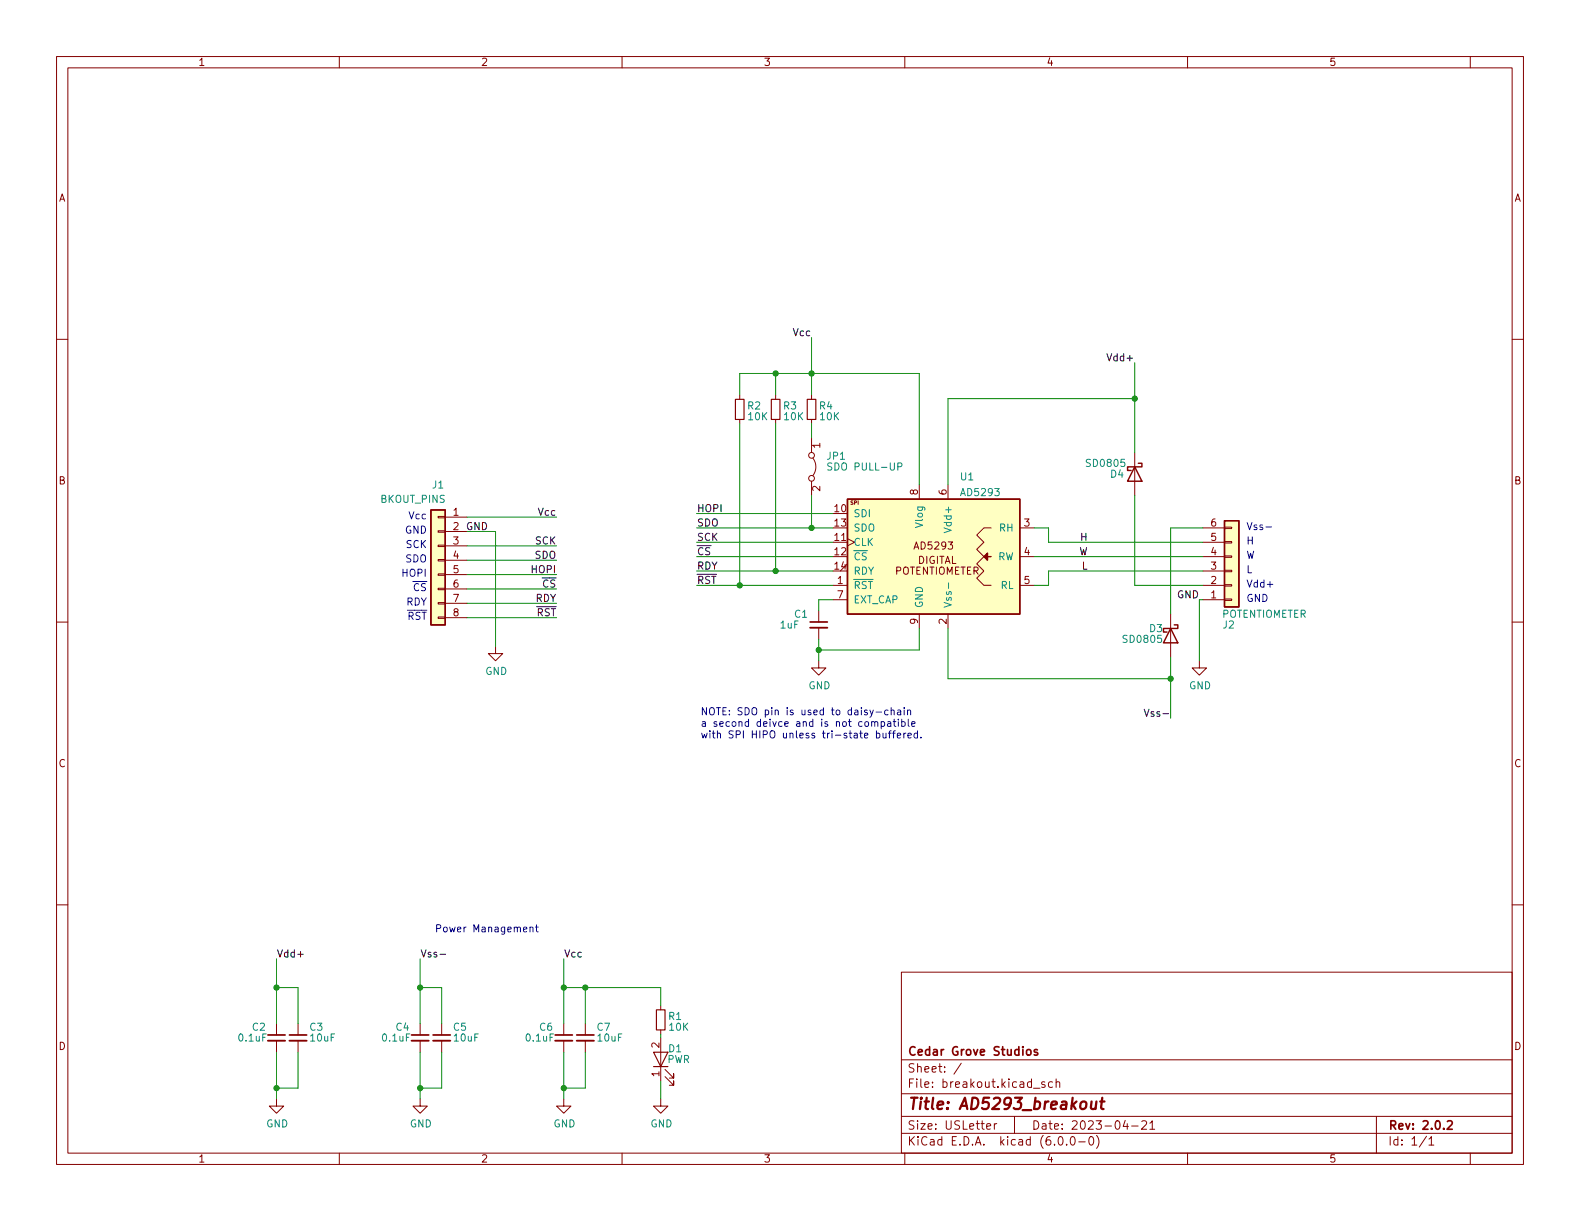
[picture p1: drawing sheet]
<svg xmlns="http://www.w3.org/2000/svg" width="279mm" height="216mm" viewBox="0 0 279 216" stroke-linecap="round" stroke-linejoin="round" font-family="sans-serif">
<g fill="none" stroke="#840000" stroke-width=".18">
<path d="M10 10h259.4v195.9h-259.4zM12 12h255.4v191.9h-255.4zM60 10v2M110 10v2M160 10v2M210 10v2M260 10v2M10 60h2M267.4 60h2M130.8 69.9v.7M130.8 74.2v.7M137.2 69.9v.7"/>
<path d="M137.2 74.2v.7M143.5 69.9v.7M143.5 74.2v.7M143.5 77.5v2.5M77.5 98.9h1.2v.3h-1.2zM77.5 96.4h1.2v.2h-1.2zM77.5 93.9h1.2v.2h-1.2zM77.5 91.3h1.2v.3h-1.2zM78.7 91.4h3.8M78.7 94h3.8M78.7 96.5h3.8M78.7 99.1h3.8"/>
<path d="M143.5 85.1v2.5M143.8 81a2.54 2.54 0 0 1 0 3.1M147.3 95.9h2.6M149.9 95.3l1.2 .6-1.2 .6M162.6 85.7v2.6M167.6 85.7v2.6M175.3 93.3h-1.3l-1.3 1.3 1.3 1.3-1.3 1.3 1.3 1.2-1.3 1.3 1.3 1.3-1.3 1.2 1.3 1.3h1.3M180.3 93.3h2.6M180.3 98.4h2.6M200.7 80v7.6M212.7 95.9h3.8M212.7 93.3h3.8"/>
<path d="M212.7 98.4h3.8M216.5 93.2h1.3v.3h-1.3zM216.5 95.8h1.3v.2h-1.3zM216.5 98.3h1.3v.3h-1.3zM10 110h2M77.5 109.1h1.2v.2h-1.2zM77.5 106.6h1.2v.2h-1.2zM77.5 104h1.2v.3h-1.2zM77.5 101.5h1.2v.2h-1.2zM78.7 101.6h3.8M78.7 104.1h3.8M78.7 106.7h3.8"/>
<path d="M78.7 109.2h3.8M87.6 114.3v1.3h1.3l-1.3 1.2-1.2-1.2h1.2M144.8 116.8v1.3h1.2l-1.2 1.3-1.3-1.3h1.3M144.8 108v2M144.8 111v2M147.3 103.5h2.6M147.3 106h2.6M162.6 108.6v2.5M167.6 108.6v2.5M180.3 103.5h2.6M207 108.6v7.6M212.1 116.8v1.3h1.3l-1.3 1.3-1.3-1.3h1.3"/>
<path d="M212.7 103.5h3.8M212.7 106h3.8M212.7 101h3.8M216.5 100.8h1.3v.3h-1.3zM216.5 103.4h1.3v.2h-1.3zM216.5 105.9h1.3v.3h-1.3zM267.4 110h2M10 160h2M267.4 160h2M116.8 177.8v.8M159.4 171.9h108v32h-108zM48.9 194.3v1.3h1.3l-1.3 1.3-1.3-1.3h1.3"/>
<path d="M48.9 181v2M48.9 184v2.1M52.7 181v2M52.7 184v2.1M74.3 194.3v1.3h1.3l-1.3 1.3-1.3-1.3h1.3M74.3 181v2M74.3 184v2.1M78.1 181v2M78.1 184v2.1M99.7 194.3v1.3h1.3l-1.3 1.3-1.3-1.3h1.3M99.7 181v2M99.7 184v2.1"/>
<path d="M103.5 181v2M103.5 184v2.1M116.8 194.3v1.3h1.3l-1.3 1.3-1.2-1.3h1.2M116.8 182.1v.8M116.8 183.5v7.6M117.6 190.4l1.5 1.5v-.8v.8h-.7M117.6 189.1l1.5 1.5v-.7v.7h-.7M159.4 197.4h108M159.4 193.4h108M159.4 187.4h108M170 188l-1.3 1.9M174.5 199.2l.7-.2-.1-.3h-.4l-.2 .2v.7h.6"/>
<path d="M175.8 198.7v1M176.3 198.7h-.3l-.2 .3M179.4 197.4v3M182.8 192.4h1.1M184.8 191.4l-.4-.1-.2 .2 .1 .2 .5 .2v.3h-.6M186.1 191.4l-.4-.1-.3 .3v.4l.1 .2h.6M186.8 191.4l.2-.1 .3 .1 .1 .9M186.8 190.8v1.5M199 198.1l-.4 1.1h.9M199.3 198.7v1M200.1 199.1h1.2M201.9 198.3l.6-.1 .2 .1 .1 .3-1 1.1h1"/>
<path d="M203.3 198.6l.5-.4v1.5M203.3 199.7h.9M243.4 197.4v6.5M60 203.9v2M110 203.9v2M159.4 200.4h108M160 203.9v2M187.3 201h.2a.81 .81 0 0 1 .6 .6 .81 .81 0 0 1-.3 .8l-.2 .1a.81 .81 0 0 1-.6-.6 .81 .81 0 0 1 .3-.9zM188.6 202.3v.2M189.5 201h.1a.81 .81 0 0 1 .6 .6 .81 .81 0 0 1-.3 .8l-.1 .1a.81 .81 0 0 1-.6-.6 .81 .81 0 0 1 .3-.9zM190.8 201.9h1.1M192.8 201h.1a.81 .81 0 0 1 .6 .6 .81 .81 0 0 1-.3 .8l-.2 .1a.81 .81 0 0 1-.5-.6 .81 .81 0 0 1 .3-.9z"/>
<path d="M193.9 200.8a1.72 1.72 0 0 1 0 2.2M210 203.9v2M252.3 200.9l-1.3 1.9M252.7 201.4l.4-.4v1.5M252.7 202.5h.8M260 203.9v2"/>
<circle cx="143.5" cy="80.5" r=".51"/>
<circle cx="143.5" cy="84.6" r=".51"/>
</g>
<path d="M143.3 110h3M47.4 183h3M51.2 183h3M72.8 183h3M76.6 183h3M98.2 183h3M102 183h3M181.6 185.7l.2-.1 .4 .1 .1 .6-.1 .2-.4 .1-.2-.2zM183.5 185.7l-.4-.1-.2 .2 .1 .2 .5 .1v.4h-.6M256 198.3l.5-.1 .2 .1 .1 .3-.9 1.1h.9" fill="none" stroke="#840000" stroke-width=".3"/>
<path d="M193 194.8v1.2a.57 .57 0 0 0 .7-.1M193.9 194.8l-.2 1.3M194.6 194.8h.7M194.9 194.1l-.2 1.7 .1 .2 .3 .1" fill="none" stroke="#840000" stroke-width=".4"/>
<path d="M130 70.6h1.6v3.6h-1.6zM136.4 70.6h1.5v3.6h-1.5zM142.7 70.6h1.6v3.6h-1.6zM116.1 178.6h1.5v3.5h-1.5zM115.6 186.1h2.5l-1.3 2.5zM115.6 188.6h2.5" fill="none" stroke="#840000" stroke-width=".2"/>
<path d="M143.3 111h3M47.4 184h3M51.2 184h3M72.8 184h3M76.6 184h3M98.2 184h3M102 184h3" fill="none" stroke="#840000" stroke-width=".33"/>
<path d="M76.2 90.2h2.5v20.3h-2.5zM149.9 88.3h30.4v20.3h-30.4zM174.6 98.4h.7M200.7 82.6l1.2 2.5h-2.5zM201.3 81.9h.6v.7h-2.5v.6h.6M216.5 92.1h2.6v15.2h-2.6zM207 111.1l1.3 2.6h-2.6zM207.6 110.5h.7v.6h-2.6v.7h.7" fill="none" stroke="#840000" stroke-width=".25"/>
<path d="M147.1 81.9h-.5l-.2 .1v.3l.6 .3 .1 .3-.2 .2h-.5M158.8 82.5h.6l.1-.2-.1-.3-.6-.1v1.2M167.7 103.1v.9" fill="none" stroke="#008484" stroke-width=".18"/>
<g fill="#ffffc2" stroke="#ffffc2" stroke-width=".18">
<path d="M149.9 88.3h30.4v20.3h-30.4z"/>
<path d="M216.5 92.1h2.6v15.2h-2.6z"/>
<path d="M76.2 90.2h2.5v20.3h-2.5z"/>
</g>
<path d="M174 98.4l.6-.6v1.3z" fill="#840000" stroke="#840000" stroke-width=".25"/>
<path d="M202.3 125.4l.5 1.3 .4-1.3M52.7 168.7h.9M77.8 168.7h1" fill="none" stroke="#000" stroke-width=".18"/>
<g fill="none" stroke="#0000c2" stroke-width=".18">
<path d="M223.9 93.2h.9M224.1 103.3h1M154.1 127.7l.2-.1 .3 .1 .1 .7M154.4 125.6l-.4 1.1-.2 .1M154.7 127.8l.2-.2 .3 .1v.7M154.9 125.9h1M155 129.7l.3-.1 .3 .3-.1 .5h-.5M155.8 127.7l.4-.1 .2 .2-.1 .6h-.5M155.8 127.6v1.3M156.1 129.6l.1 .8 .3 .1 .2-.1M156.7 129.6v.9M157 127.7h.5v.7"/>
<path d="M157 125.6h-.3l-.3 .2 .2 .5h.4M157.1 129.6h.5M157.5 127.9l-.4 .1-.2 .1 .2 .3h.4M157.6 125.7l.2-.1h.3v.8M157.6 129.2l-.3 .2v1.1M157.6 125.1v1.3M157.8 129.6h.5M157.9 127.6h.5M158.1 127.2v1.1l.3 .1M158.3 129.2l-.3 .2v1.1M158.7 130.1l.6-.2-.1-.2-.3-.1-.2 .2v.6h.5M158.7 125.6h.5l.1 .8"/>
<path d="M158.9 127.2v.1M158.9 127.6v.8M159.3 125.9h-.4l-.2 .2 .2 .3 .4-.1M159.5 127.7l.3-.1 .3 .2-.2 .6h-.4M159.5 127.2v1.2M159.8 129.6v.9M159.9 125.1v.2M159.9 125.6v.8M160.2 129.6l-.4 .3M160.5 125.7l.2-.1h.3v.8M160.5 125.6v.8M160.5 130.1l.7-.2-.1-.2-.4-.1-.2 .2 .1 .6h.5"/>
<path d="M160.6 127.2v1.1l.2 .1M161.2 128l.6-.1v-.2l-.4-.1-.2 .2 .1 .6h.5M162.2 129.7l-.3-.1-.3 .3 .2 .5h.4M162.2 129.2v1.3M162.8 130.4v.1M93.7 164.1l.2-.2 .3 .1 .1 .8M93.7 163.9v.9M94.7 163.9h.5M94.9 163.5v1.1l.3 .2"/>
</g>
<g fill="none" stroke="#008400" stroke-width=".18">
<path d="M143.5 59.7v10.2M130.8 69.9v-3.9h31.8v19.7M130.8 74.9v28.6M137.2 66v3.9M137.2 74.9v26.1M143.5 74.9v2.6M200.7 70.5h-33.1v15.2M200.7 64.1v15.9M82.5 94h5.1v20.3M82.5 96.5h15.9M82.5 99.1h15.9M82.5 91.4h15.9"/>
<path d="M123.2 93.3h24.1M123.2 95.9h24.1M123.2 90.8h24.1M123.2 98.4h24.1M143.5 87.6v5.7M182.9 93.3h2.5v2.6h27.3M182.9 98.4h29.8M200.7 87.6v15.9h12M212.7 93.3h-5.7v15.3M82.5 104.1h15.9M82.5 101.6h15.9M82.5 106.7h15.9"/>
<path d="M82.5 109.2h15.9M123.2 101h24.1M123.2 103.5h24.1M144.8 113v3.8M147.3 106h-2.5v2M162.6 111.1v3.8h-17.8M167.6 111.1v8.9h39.4M207 116.2v10.8M212.7 101h-27.3v2.5h-2.5M212.7 106h-.6v10.8M48.9 169.5v11.5M48.9 174.6h3.8v6.4"/>
<path d="M74.3 169.5v11.5M74.3 174.6h3.8v6.4M99.7 174.6h17.1v3.2M99.7 169.5v11.5M103.5 174.6v6.4M48.9 186.1v8.2M52.7 186.1v6.3h-3.8M74.3 186.1v8.2M78.1 186.1v6.3h-3.8M99.7 186.1v8.2M103.5 186.1v6.3h-3.8M116.8 182.9v.6"/>
<path d="M116.8 191.1v3.2"/>
</g>
<g fill="#008400" stroke="#008400" stroke-width=".18">
<circle cx="200.7" cy="70.5" r=".46"/>
<circle cx="74.3" cy="174.6" r=".46"/>
<circle cx="48.9" cy="192.4" r=".46"/>
<circle cx="48.9" cy="174.6" r=".46"/>
<circle cx="74.3" cy="192.4" r=".46"/>
<circle cx="137.2" cy="66" r=".46"/>
<circle cx="130.8" cy="103.5" r=".46"/>
<circle cx="143.5" cy="66" r=".46"/>
<circle cx="137.2" cy="101" r=".46"/>
<circle cx="143.5" cy="93.3" r=".46"/>
<circle cx="207" cy="120" r=".46"/>
<circle cx="144.8" cy="114.9" r=".46"/>
<circle cx="99.7" cy="192.4" r=".46"/>
<circle cx="103.5" cy="174.6" r=".46"/>
<circle cx="99.7" cy="174.6" r=".46"/>
</g>
<text font-size="2.8" fill="#840000" x="160.4" y="196.2">Title: AD5293_breakout</text>
<g font-size="2.1" fill="#840000">
<text x="160.4" y="189.7">Sheet: /</text>
<text x="160.4" y="186.7">Cedar Grove Studios</text>
<text x="160.4" y="192.4">File: breakout.kicad_sch</text>
<text x="160.4" y="202.5">KiCad E.D.A. kicad (6.0.0-0)</text>
<text x="160.4" y="199.7">Size: USLetter</text>
<text x="182.4" y="199.7">Date: 2023-04-21</text>
<text x="245.4" y="199.7">Rev: 2.0.2</text>
<text x="245.4" y="202.5">Id: 1/1</text>
</g>
<g font-size="1.8" fill="#840000">
<text x="35" y="11.6">1</text>
<text x="85" y="11.6">2</text>
<text x="135" y="11.6">3</text>
<text x="185" y="11.6">4</text>
<text x="235" y="11.6">5</text>
<text x="10.3" y="35.6">A</text>
<text x="267.7" y="35.6">A</text>
<text x="145" y="79.2" transform="rotate(-90 145 79.2)">1</text>
<text x="10.3" y="85.7">B</text>
<text x="145" y="86.9" transform="rotate(-90 145 86.9)">2</text>
<text x="162.3" y="87.5" transform="rotate(-90 162.3 87.5)">8</text>
<text x="167.4" y="87.5" transform="rotate(-90 167.4 87.5)">6</text>
<text x="267.7" y="85.7">B</text>
<text x="80.2" y="91.2">1</text>
<text x="80.2" y="93.7">2</text>
<text x="147.6" y="90.6">10</text>
<text x="147.6" y="95.6">11</text>
<text x="147.6" y="93.1">13</text>
<text x="181.1" y="93.1">3</text>
<text x="214.1" y="95.6">5</text>
<text x="214.1" y="93.1">6</text>
<text x="80.2" y="96.3">3</text>
<text x="80.2" y="98.8">4</text>
<text x="80.2" y="101.3">5</text>
<text x="147.6" y="98.2">12</text>
<text x="147.6" y="100.7">14</text>
<text x="158.1" y="101.6">POTENTIOMETER</text>
<text x="161.9" y="97.2">AD5293</text>
<text x="162.2" y="99.7">DIGITAL</text>
<text x="181.1" y="98.2">4</text>
<text x="214.1" y="100.7">3</text>
<text x="214.1" y="98.2">4</text>
<text x="80.2" y="103.9">6</text>
<text x="80.2" y="106.4">7</text>
<text x="148.1" y="103.3">1</text>
<text x="148.1" y="105.8">7</text>
<text x="181.1" y="103.3">5</text>
<text x="214.1" y="105.8">1</text>
<text x="214.1" y="103.3">2</text>
<text x="80.2" y="109">8</text>
<text x="162.3" y="110.3" transform="rotate(-90 162.3 110.3)">9</text>
<text x="167.4" y="110.3" transform="rotate(-90 167.4 110.3)">2</text>
<text x="10.3" y="135.6">C</text>
<text x="267.7" y="135.6">C</text>
<text x="10.3" y="185.7">D</text>
<text x="116.6" y="185.3" transform="rotate(-90 116.6 185.3)">2</text>
<text x="267.7" y="185.7">D</text>
<text x="116.6" y="190.4" transform="rotate(-90 116.6 190.4)">1</text>
<text x="35" y="205.6">1</text>
<text x="85" y="205.6">2</text>
<text x="135" y="205.6">3</text>
<text x="185" y="205.6">4</text>
<text x="235" y="205.6">5</text>
</g>
<g font-size="1.8">
<text x="140.4" y="59.4">Vcc</text>
<text x="196.3" y="63.9">Vdd+</text>
<text x="82.4" y="93.7">GND</text>
<text x="95.3" y="91.2">Vcc</text>
<text x="123.2" y="93.1">SDO</text>
<text x="123.2" y="90.5">HOPI</text>
<text x="123.2" y="95.6">SCK</text>
<text x="191.1" y="95.6">H</text>
<text x="94.1" y="101.3">HOPI</text>
<text x="94.6" y="98.8">SDO</text>
<text x="94.7" y="96.3">SCK</text>
<text x="123.2" y="98.2">~{CS}</text>
<text x="123.2" y="100.7">RDY</text>
<text x="190.7" y="98.2">W</text>
<text x="191.3" y="100.7">L</text>
<text x="94.6" y="103.9">~{CS}</text>
<text x="94.7" y="106.4">RDY</text>
<text x="123.2" y="103.2">~{RST}</text>
<text x="208.2" y="105.8">GND</text>
<text x="93.5" y="109">~{RST}</text>
<text x="203.3" y="126.7">Vss-</text>
<text x="48.9" y="169.3">Vdd+</text>
<text x="74.3" y="169.3">Vss-</text>
<text x="99.7" y="169.3">Vcc</text>
</g>
<g font-size="1.8" fill="#008484">
<text x="132.2" y="72.4">R2</text>
<text x="132.4" y="74.3">10K</text>
<text x="138.6" y="72.4">R3</text>
<text x="138.7" y="74.3">10K</text>
<text x="144.9" y="72.4">R4</text>
<text x="145.1" y="74.3">10K</text>
<text x="146.3" y="81.3">JP1</text>
<text x="146.9" y="83.2">SDO PULL-UP</text>
<text x="192.3" y="82.5">SD0805</text>
<text x="67.3" y="88.9">BKOUT_PINS</text>
<text x="76.5" y="86.4">J1</text>
<text x="169.9" y="84.9">U1</text>
<text x="170.1" y="87.7">AD5293</text>
<text x="196.4" y="84.5">D4</text>
<text x="150.9" y="91.4">SDI</text>
<text x="150.9" y="94">SDO</text>
<text x="163.2" y="93.1" transform="rotate(-90 163.2 93.1)">Vlog</text>
<text x="168.3" y="93.7" transform="rotate(-90 168.3 93.7)">Vdd+</text>
<text x="176.8" y="94">RH</text>
<text x="150.9" y="96.5">CLK</text>
<text x="150.9" y="99.1">~{CS}</text>
<text x="150.9" y="101.6">RDY</text>
<text x="176.4" y="99.1">RW</text>
<text x="150.9" y="104.1">~{RST}</text>
<text x="150.9" y="106.7">EXT_CAP</text>
<text x="163.2" y="107.6" transform="rotate(-90 163.2 107.6)">GND</text>
<text x="168.3" y="107.6" transform="rotate(-90 168.3 107.6)">Vss-</text>
<text x="177" y="104.1">RL</text>
<text x="138" y="111.1">1uF</text>
<text x="140.5" y="109.2">C1</text>
<text x="198.8" y="113.7">SD0805</text>
<text x="203.3" y="111.8">D3</text>
<text x="216" y="109.2">POTENTIOMETER</text>
<text x="216.3" y="111.1">J2</text>
<text x="85.8" y="119.3">GND</text>
<text x="142.9" y="121.9">GND</text>
<text x="210.3" y="121.9">GND</text>
<text x="42.3" y="184.1">0.1uF</text>
<text x="44.6" y="182.2">C2</text>
<text x="54.8" y="182.2">C3</text>
<text x="55" y="184.1">10uF</text>
<text x="67.7" y="184.1">0.1uF</text>
<text x="70" y="182.2">C4</text>
<text x="80.2" y="182.2">C5</text>
<text x="80.4" y="184.1">10uF</text>
<text x="93.1" y="184.1">0.1uF</text>
<text x="95.4" y="182.2">C6</text>
<text x="105.6" y="182.2">C7</text>
<text x="105.8" y="184.1">10uF</text>
<text x="118.2" y="180.3">R1</text>
<text x="118.4" y="182.2">10K</text>
<text x="118" y="188">PWR</text>
<text x="118.2" y="186.1">D1</text>
<text x="47.1" y="199.3">GND</text>
<text x="72.5" y="199.3">GND</text>
<text x="97.9" y="199.3">GND</text>
<text x="115" y="199.3">GND</text>
</g>
<g font-size="1.8" fill="#0000c2">
<text x="71.6" y="94.4">GND</text>
<text x="72.4" y="91.8">Vcc</text>
<text x="220.3" y="93.7">Vss-</text>
<text x="71.2" y="102">HOPI</text>
<text x="71.7" y="99.4">SDO</text>
<text x="71.8" y="96.9">SCK</text>
<text x="220.3" y="98.8">W</text>
<text x="220.3" y="96.3">H</text>
<text x="220.3" y="101.3">L</text>
<text x="71.7" y="104.5">~{CS}</text>
<text x="71.8" y="107.1">RDY</text>
<text x="220.3" y="106.4">GND</text>
<text x="220.3" y="103.9">Vdd+</text>
<text x="70.7" y="109.6">~{RST}</text>
<text x="123.8" y="126.5">NOTE: SDO pin is used to daisy-chain</text>
<text x="123.8" y="128.5">a second deivce and is not compatible</text>
<text x="123.8" y="130.5">with SPI HIPO unless tri-state buffered.</text>
<text x="76.8" y="164.8">Power Management</text>
</g>
<text font-size=".9" fill="#840000" x="150.4" y="89.2">SPI</text>
</svg>
